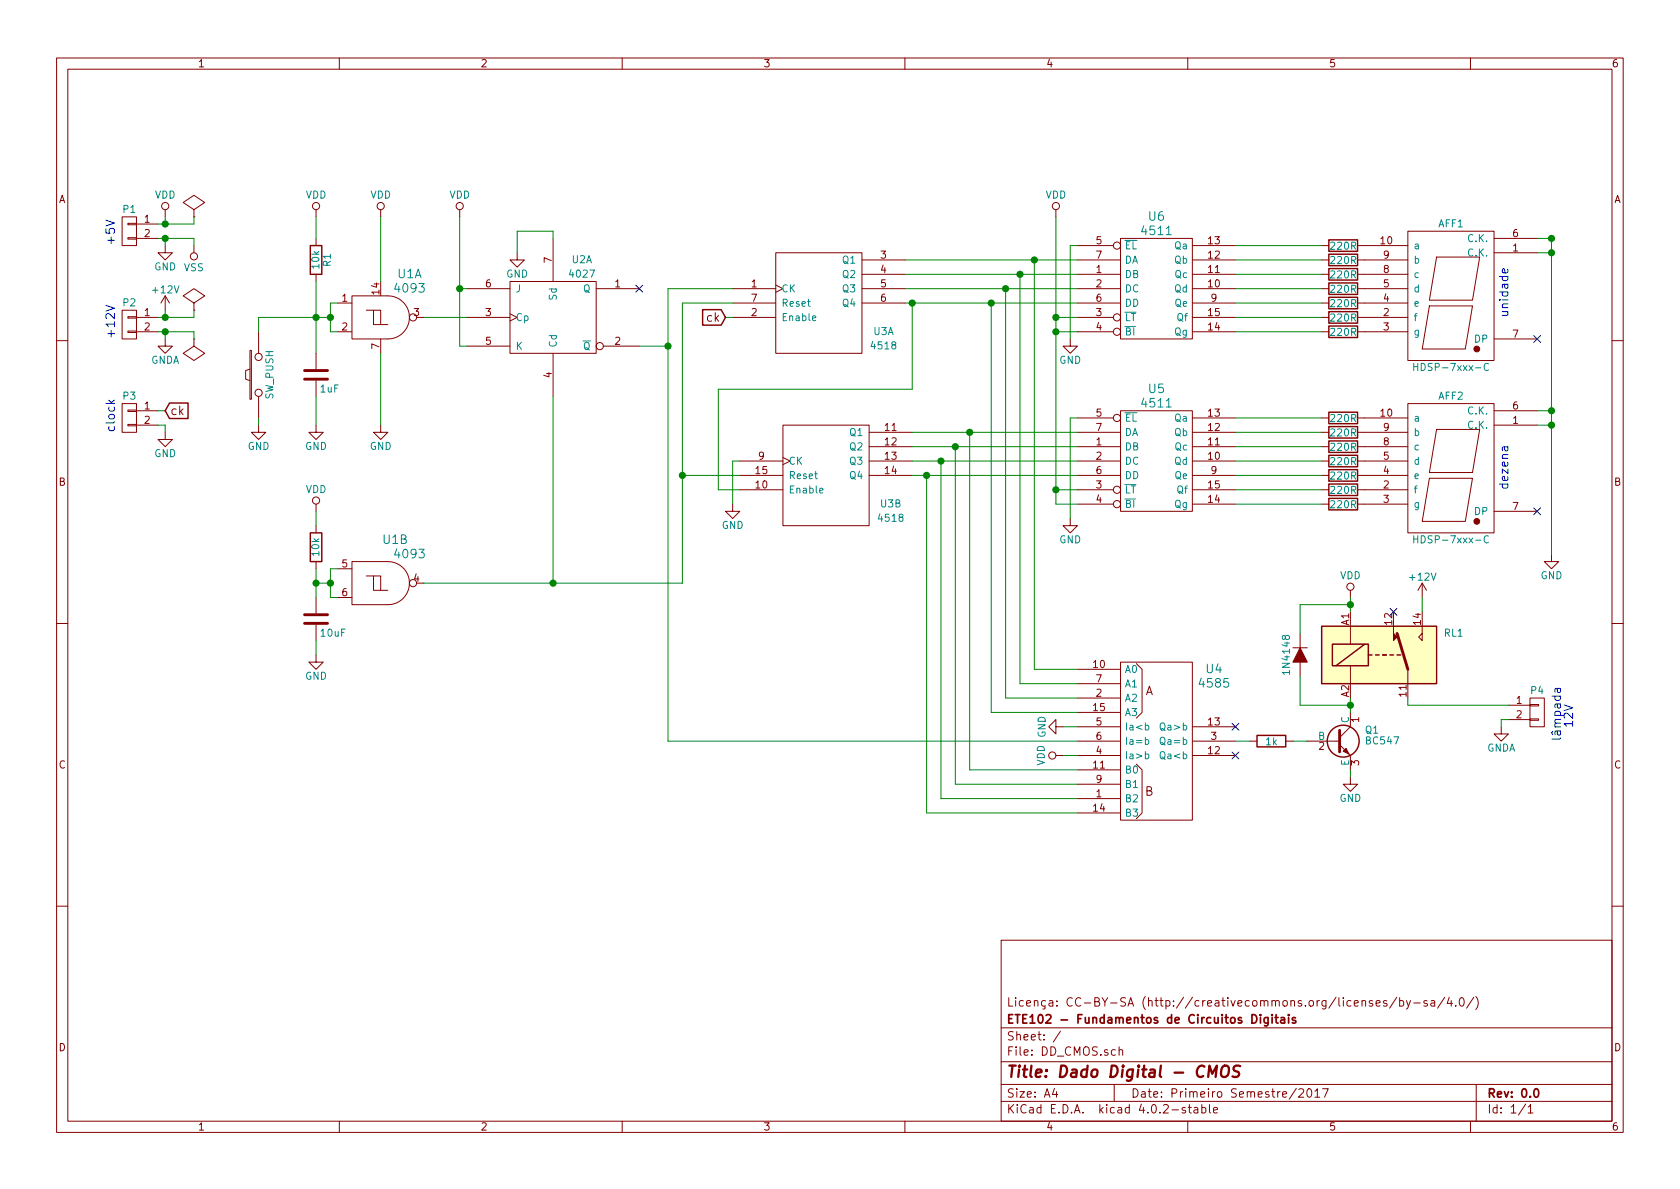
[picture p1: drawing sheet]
<svg xmlns="http://www.w3.org/2000/svg" width="297mm" height="210mm" viewBox="0 0 297 210" stroke-linecap="round" stroke-linejoin="round" font-family="sans-serif">
<g fill="none" stroke="#840000" stroke-width=".18">
<path d="M10 10.3h277v189.9h-277zM12 12.2h273v186.1h-273zM60 10.3v1.9M110 10.3v1.9M160 10.3v1.9M210 10.3v1.9M260 10.3v1.9M21.6 38.3h2.5v5.1h-2.5zM22.6 39.5h1.5v.2h-1.5zM24.1 39.6h3.8M29.2 37.1v1.2M34.3 38.3h.1"/>
<path d="M34.3 37.1l1.9-1.3-1.9-1.3-1.9 1.3 1.9 1.3v1.2M55.9 37.1v1.2M67.3 37.1v1.2M81.3 37.1v1.2M186.7 37.1v1.2M21.6 54.9h2.5v5h-2.5zM22.6 42h1.5v.3h-1.5zM22.6 58.5h1.5v.3h-1.5zM22.6 56h1.5v.3h-1.5zM24.1 56.1h3.8M24.1 58.7h3.8M24.1 42.2h3.8"/>
<path d="M29.2 43.4v1.3h1.3l-1.3 1.3-1.3-1.3h1.3M29.2 59.9v1.3h1.3l-1.3 1.3-1.3-1.3h1.3M29.2 52.3v2.6M29.2 52.3l-.8 1.3M29.2 52.3l.8 1.3M34.3 59.9h.1M34.3 59.9v1.3l1.9 1.3-1.9 1.2-1.9-1.2 1.9-1.3M34.3 54.9h.1M34.3 53.6l1.9-1.3-1.9-1.3-1.9 1.3 1.9 1.3v1.3M34.3 43.4v1.3M45.7 58.7v3.8M55.9 42.2v1.2"/>
<path d="M55.9 48.5v1.3M59.7 53.6h2.5M59.7 58.7h2.5M62.2 52.3h6.4a3.8 3.8 0 0 1 3.8 3.8 3.8 3.8 0 0 1-3.8 3.8h-6.4zM64.8 54.9h1.2M66 54.9h1.3v2.5h-1.3zM67.3 57.4h1.3M67.3 59.9v2.6M73.7 56.1h1.2M82.5 51h7.7M82.5 56.1h7.7M90.2 49.8h15.2v12.7h-15.2z"/>
<path d="M90.2 55.5l1.2 .6-1.2 .7M91.4 44.7v1.3h1.3l-1.3 1.2-1.2-1.2h1.2M97.8 42.2v7.6M105.4 51h7.6M129.5 51h7.7M129.5 56.1h7.7M129.5 53.6h7.7M137.2 44.7h15.2v17.8h-15.2zM137.2 50.4l1.2 .6-1.2 .7M152.4 51h7.6M152.4 46h7.6M152.4 48.5h7.6"/>
<path d="M152.4 53.6h7.6M189.2 59.9v1.3h1.3l-1.3 1.3-1.2-1.3h1.2M190.5 51h7.6M190.5 56.1h6.3M190.5 46h7.6M190.5 48.5h7.6M190.5 53.6h7.6M190.5 58.7h6.3M190.5 43.4h6.3M198.1 42.2h12.7v17.7h-12.7zM210.8 51h7.6M210.8 56.1h7.6"/>
<path d="M210.8 46h7.6M210.8 48.5h7.6M210.8 53.6h7.6M210.8 58.7h7.6M210.8 43.4h7.6M233.7 51h1.2M233.7 56.1h1.2M233.7 46h1.2M233.7 48.5h1.2M233.7 53.6h1.2M233.7 58.7h1.2M233.7 43.4h1.2"/>
<path d="M240 51h8.9M240 56.1h8.9M240 46h8.9M240 48.5h8.9M240 53.6h8.9M240 58.7h8.9M240 43.4h8.9M248.9 40.9h15.3v22.8h-15.3zM252.7 54.1h7.6l-1.2 7.6h-7.6zM254 45.5h7.6l-1.3 7.6h-7.6zM264.2 44.7h7.6M264.2 42.2h7.6"/>
<path d="M264.2 59.9h7.6M10 60.2h2M21.6 71.4h2.5v5h-2.5zM22.6 75.1h1.5v.2h-1.5zM22.6 72.5h1.5v.3h-1.5zM24.1 75.2h3.8M24.1 72.6h3.8M29.2 76.4v1.3h1.3l-1.3 1.3-1.3-1.3h1.3M44.2 62h.2v8.6h-.2zM44.2 65.3l-.8 .2v1.6l.8 .2M45.7 75.2v1.2h1.3l-1.3 1.3-1.3-1.3h1.3M45.7 70.1v3.8"/>
<path d="M55.9 75.2v1.2h1.2l-1.2 1.3-1.3-1.3h1.3M55.9 62.5v2.8M55.9 67.3v2.8M67.3 75.2v1.2h1.3l-1.3 1.3-1.3-1.3h1.3M82.5 61.2h7.7M97.8 62.5v7.6M106.7 61.2h6.3M138.4 75.2h15.3v17.8h-15.3zM153.7 76.4h7.6M153.7 79h7.6M190.5 76.4h7.6M190.5 79h7.6"/>
<path d="M190.5 73.9h6.3M198.1 72.6h12.7v17.8h-12.7zM210.8 76.4h7.6M210.8 79h7.6M210.8 73.9h7.6M233.7 76.4h1.2M233.7 79h1.2M233.7 73.9h1.2M240 76.4h8.9M240 79h8.9M240 73.9h8.9M248.9 71.4h15.3v22.8h-15.3z"/>
<path d="M254 75.9h7.6l-1.3 7.7h-7.6zM264.2 75.2h7.6M264.2 72.6h7.6M285 60.2h2M55.9 89.1v1.3M55.9 93v1.2M55.9 99.3v1.3M62.2 99.3h6.4a3.8 3.8 0 0 1 3.8 3.8 3.8 3.8 0 0 1-3.8 3.8h-6.4zM129.5 89.1v1.3h1.3l-1.3 1.3-1.2-1.3h1.2M130.8 81.5h7.6M130.8 86.6h7.6M130.8 84.1h7.6"/>
<path d="M138.4 80.9l1.3 .6-1.3 .7M153.7 81.5h7.6M153.7 84.1h7.6M189.2 91.7v1.3h1.3l-1.3 1.2-1.2-1.2h1.2M190.5 81.5h7.6M190.5 86.6h6.3M190.5 84.1h7.6M190.5 89.1h6.3M210.8 81.5h7.6M210.8 86.6h7.6M210.8 84.1h7.6M210.8 89.1h7.6"/>
<path d="M233.7 81.5h1.2M233.7 86.6h1.2M233.7 84.1h1.2M233.7 89.1h1.2M240 81.5h8.9M240 86.6h8.9M240 84.1h8.9M240 89.1h8.9M252.7 84.6h7.6l-1.2 7.6h-7.6zM264.2 90.4h7.6M274.3 98v1.3h1.3l-1.3 1.3-1.3-1.3h1.3M10 110.3h2"/>
<path d="M55.9 115.8v1.3h1.2l-1.2 1.3-1.3-1.3h1.3M55.9 105.7v2.8M55.9 110.5v2.8M59.7 100.6h2.5M59.7 105.7h2.5M64.8 101.8h1.2M66 101.8h1.3v2.6h-1.3zM67.3 104.4h1.3M73.7 103.1h1.2M190.5 118.4h7.6M198.1 117.1h12.7v27.9h-12.7zM200.9 117.3l1 1.1v7.6l-1 1"/>
<path d="M228.6 114.5h2.5M229.9 112v2.5M229.9 117.1v2.5M238.8 104.4v1.3M238.8 110.7v3.2M238.8 117.7v3.2M246.4 110.7v1.3M248.9 118.4v2.5M251.5 112v1.3l-.7-.7zM251.5 103.1l-.8 1.3M251.5 103.1v2.6M251.5 110.7v1.3"/>
<path d="M251.5 103.1l.7 1.3M285 110.3h2M186.7 128.5v-1.3l-1.3 1.3 1.3 1.3v-1.3h1.3M186.7 133.6h1.3M190.5 131.1h7.6M190.5 123.4h7.6M190.5 133.6h7.6M190.5 128.5h7.6M190.5 120.9h7.6M190.5 138.7h7.6M190.5 136.1h7.6M190.5 126h7.6"/>
<path d="M200.9 135.1l1 1v7.7l-1 1M210.8 131.1h7.6M210.8 133.6h7.6M210.8 128.5h7.6M221 131.1h1.2M227.3 131.1h1.3M231.1 131.1h5.8M236.9 131.7l1.9 1.9v2.5M238.8 137.4v1.3h1.2l-1.2 1.2-1.3-1.2h1.3M238.8 126v2.5l-1.9 1.9M265.4 128.5v1.3h1.3l-1.3 1.3-1.2-1.3h1.2M266.7 124.7h3.8"/>
<path d="M266.7 127.2h3.8M270.5 127.1h1.5v.3h-1.5zM270.5 124.6h1.5v.2h-1.5zM270.5 123.4h2.5v5.1h-2.5zM190.5 141.2h7.6M190.5 143.8h7.6M10 160.2h2M177 166.3h108v32h-108zM242.7 177a.37 .37 0 0 0-.6 .1l.1 .3 .5 .1v.1l-.2 .3-.4-.1M243.3 177.4l.7-.1v-.3l-.5-.1-.2 .2 .1 .7h.6M245.2 177a.37 .37 0 0 0-.6 .1l.1 .3 .5 .1 .1 .1-.3 .3-.4-.1M247 176.3l-1.3 2"/>
<path d="M247.5 177l.4-.1 .3 .3-.1 .6h-.6M247.5 176.4v1.5M248.7 176.9l.3 1M249.4 176.9l-.5 1.4-.2 .1M250 177.4h1.1M252.3 177a.37 .37 0 0 0-.6 .1l.1 .3 .5 .1 .1 .1-.2 .3-.5-.1M253 177h.6l.1 .9M253.7 177.3l-.5 .1-.2 .2 .2 .3 .5-.1M255.4 176.3l-1.2 2M256.2 176.3l-.3 1.1h.9M256.6 176.9v1M257.4 177.8v.1"/>
<path d="M258.2 176.5l.2-.1a.81 .81 0 0 1 .6 .6 .81 .81 0 0 1-.3 .8l-.2 .1a.8 .8 0 0 1-.6-.6 .8 .8 0 0 1 .3-.8zM260.6 176.3l-1.3 2M260.9 176.2a1.71 1.71 0 0 1 0 2.3M285 160.2h2M60 198.3v1.9M110 198.3v1.9M160 198.3v1.9M177 194.8h108M177 191.8h108M177 187.8h108M177 181.8h108M186.4 192.5l-.3 1h.9"/>
<path d="M186.8 193v1M187.5 182.3l-1.3 2M197 191.8v3M197.9 185.7l.2-.1 .4 .1v.9M197.9 185.1v1.5M209.6 195.9a.37 .37 0 0 0-.6 .1l.1 .3 .5 .1 .1 .1-.3 .3-.4-.1M210 198.3v1.9M210.1 195.8h.5M210.3 195.3v1.3l.3 .2M211.2 195.9h.5l.1 .9M211.8 196.2l-.5 .1-.2 .2 .2 .3 .5-.1M212.5 195.9l.4-.1 .3 .3-.1 .6h-.6"/>
<path d="M212.5 195.3v1.5M213.8 195.3v1.3l.2 .2M214.6 196.3l.7-.1-.1-.3-.4-.1-.2 .2v.7h.6M229.2 192.5l-1.3 1.9M229.6 192.7l.3-.2h.3l.3 .5-.9 1h.9M231.2 192.7l.2-.2a.81 .81 0 0 1 .6 .6 .81 .81 0 0 1-.3 .8l-.1 .1a.79 .79 0 0 1-.4-1.3zM232.5 193l.4-.5v1.5M232.5 194h.8M233.8 192.5h1l-.6 1.5M260 198.3v1.9M261 191.8v6.5M269.7 195.2l-1.2 2"/>
<path d="M270.2 195.8l.4-.5v1.5M270.2 196.8h.8"/>
<circle cx="29.2" cy="36.4" r=".63"/>
<circle cx="55.9" cy="36.4" r=".63"/>
<circle cx="67.3" cy="36.4" r=".63"/>
<circle cx="81.3" cy="36.4" r=".63"/>
<circle cx="186.7" cy="36.4" r=".63"/>
<circle cx="34.3" cy="45.3" r=".63"/>
<circle cx="73" cy="56.1" r=".63"/>
<circle cx="197.5" cy="43.4" r=".63"/>
<circle cx="197.5" cy="58.7" r=".63"/>
<circle cx="197.5" cy="56.1" r=".63"/>
<circle cx="45.7" cy="63.1" r=".63"/>
<circle cx="45.7" cy="69.5" r=".63"/>
<circle cx="106" cy="61.2" r=".63"/>
<circle cx="197.5" cy="73.9" r=".63"/>
<circle cx="55.9" cy="88.5" r=".63"/>
<circle cx="197.5" cy="89.1" r=".63"/>
<circle cx="197.5" cy="86.6" r=".63"/>
<circle cx="73" cy="103.1" r=".63"/>
<circle cx="238.8" cy="103.8" r=".63"/>
<circle cx="186.1" cy="133.6" r=".63"/>
</g>
<g fill="none" stroke="#840000" stroke-width=".3">
<path d="M222.9 179.4v.2M222.9 179.9v1M224.2 179.9v1.4l-.3 .1h-.3M224.9 179.4v.2M224.9 179.9v1M225.4 179.9h.6M225.6 179.4v1.3l.4 .2M227.8 179.4v.2M227.8 179.9v1M224.2 180l-.4-.1-.3 .3 .1 .6 .2 .1 .4-.1M226.5 180h.6v.9M227.1 180.3l-.5 .1-.2 .2 .2 .3 .5-.1"/>
<path d="M229.1 180a.37 .37 0 0 0-.6 .1v.3l.6 .1v.1l-.2 .3-.4-.1M271.3 192.7l.3-.2a.81 .81 0 0 1 .5 .6 .81 .81 0 0 1-.2 .8l-.2 .1a.79 .79 0 0 1-.4-1.3z"/>
</g>
<path d="M213.6 190.4l.2-2 .5 1.5 .9-1.5-.3 2M216.1 188.7a.66 .66 0 0 1 1.1 0 1.43 1.43 0 0 1-.5 1.7l-.6-.1a1.49 1.49 0 0 1 0-1.6zM219.3 188.5l-.3-.1-.7 .1a.47 .47 0 0 0-.2 .5 .47 .47 0 0 0 .3 .4l.4 .1a.48 .48 0 0 1 .3 .5 .48 .48 0 0 1-.4 .4l-.8-.1" fill="none" stroke="#840000" stroke-width=".41"/>
<g fill="none" stroke="#840000" stroke-width=".25">
<path d="M54.9 43.4h2v5.1h-2zM124.2 54.8h3.3l.8 1.3-.8 1.4h-3.3zM234.9 57.7h5.1v2h-5.1zM234.9 55.1h5.1v2h-5.1zM234.9 52.6h5.1v2h-5.1zM234.9 50h5.1v2.1h-5.1zM234.9 47.5h5.1v2h-5.1zM234.9 45h5.1v2h-5.1zM234.9 42.4h5.1v2h-5.1zM30 71.3h3.2v2.7h-3.2l-.8-1.4zM234.9 78h5.1v2h-5.1zM234.9 75.4h5.1v2.1h-5.1z"/>
<path d="M234.9 72.9h5.1v2h-5.1zM54.9 94.2h2v5.1h-2zM234.9 88.1h5.1v2.1h-5.1zM234.9 85.6h5.1v2h-5.1zM234.9 83.1h5.1v2h-5.1zM234.9 80.5h5.1v2h-5.1zM233.7 110.7h20.3v10.2h-20.3zM235.6 113.9h6.3v3.8h-6.3zM241.3 113.9l-5.1 3.8M241.9 115.8h.7M243.2 115.8h.6M244.5 115.8h.6"/>
<path d="M245.7 115.8h.7M247 115.8h.6M222.2 130h5.1v2.1h-5.1z"/>
<circle cx="237.5" cy="131.1" r="2.82"/>
</g>
<path d="M53.8 67.1h4.1M53.8 65.5h4.1M53.8 110.2h4.1M53.8 108.7h4.1M247 112l1.9 6.4M236.9 129.2v3.8" fill="none" stroke="#840000" stroke-width=".51"/>
<path d="M143.7 56.3l.5-.1v-.3l-.4-.1-.1 .2v.6h.5M250 64.3v1.2M250 64.8h.7M263.2 64.4a.5 .5 0 0 0-.7 0 .5 .5 0 0 0-.1 .6l.1 .3a.41 .41 0 0 0 .7 .1M144.9 86.8l.6-.2v-.2l-.4-.1-.2 .2 .1 .6h.5M250 94.7v1.3M250 95.3h.7M263.2 94.8a.5 .5 0 0 0-.7 0 .5 .5 0 0 0-.1 .6l.1 .4a.41 .41 0 0 0 .7 .1M202.5 133.4l.4-.1 .2 .3-.1 .5h-.5M202.5 128.3l.4-.1 .2 .3-.1 .5h-.5M202.5 130.9l.4-.1 .2 .2-.1 .6h-.5" fill="none" stroke="#008484" stroke-width=".18"/>
<g fill="#840000" stroke="#840000" stroke-width=".18">
<path d="M237.5 132.8l.5-.5 .5 1z"/>
<path d="M229.9 114.5l1.2 2.6h-2.5z"/>
<path d="M246.4 112l.6 .6-.6 .7z"/>
<circle cx="261.1" cy="61.7" r=".51"/>
<circle cx="261.1" cy="92.2" r=".51"/>
</g>
<g fill="none" stroke="#008400" stroke-width=".18">
<path d="M29.2 38.3v1.3M34.3 38.3v1.3h-6.4M55.9 38.3v3.9M67.3 38.3v11.5M81.3 38.3v22.9h1.2M186.7 38.3v50.8h3.8M27.9 58.7h6.4v1.2M27.9 42.2h6.4v1.2M29.2 42.2v1.2M29.2 54.9v1.2M29.2 58.7v1.2M34.3 54.9v1.2h-6.4"/>
<path d="M55.9 49.8v12.7M58.4 56.1h-12.7v2.6M59.7 53.6h-1.3v5.1h1.3M74.9 56.1h7.6M81.3 51h1.2M97.8 42.2v-1.3h-6.4v3.8M128.3 56.1h1.2M129.5 51h-11.4v80.1h72.4M129.5 53.6h-8.9v49.5h-45.7M160 51h30.5M160 46h30.5M160 48.5h30.5"/>
<path d="M160 53.6h30.5M161.3 53.6v15.2h-34.3v17.8h3.8M175.3 53.6v72.4h15.2M177.8 51v72.4h12.7M180.3 48.5v72.4h10.2M182.9 46v72.4h7.6M186.7 56.1h3.8M186.7 58.7h3.8M190.5 43.4h-1.3v16.5M218.4 51h15.3M218.4 46h15.3M218.4 48.5h15.3"/>
<path d="M218.4 53.6h15.3M218.4 43.4h15.3M218.4 56.1h15.3M218.4 58.7h15.3M271.8 42.2h2.5v55.8M271.8 44.7h2.5M27.9 75.2h1.3v1.2M27.9 72.6h1.3M45.7 73.9v1.3M55.9 70.1v5.1M67.3 62.5v12.7M97.8 70.1v33"/>
<path d="M113 61.2h5.1M161.3 76.4h29.2M161.3 79h29.2M168.9 79v59.7h21.6M171.4 76.4v59.7h19.1M190.5 73.9h-1.3v17.8M218.4 76.4h15.3M218.4 79h15.3M218.4 73.9h15.3M271.8 75.2h2.5M271.8 72.6h2.5M55.9 90.4v2.6"/>
<path d="M120.6 84.1h10.2M130.8 81.5h-1.3v7.6M161.3 81.5h29.2M161.3 84.1h29.2M163.8 84.1v59.7h26.7M166.4 81.5v59.7h24.1M186.7 86.6h3.8M218.4 81.5h15.3M218.4 84.1h15.3M218.4 89.1h15.3M218.4 86.6h15.3M55.9 100.6v5.1"/>
<path d="M55.9 113.3v2.5M55.9 103.1h2.5M59.7 100.6h-1.3v5.1h1.3M229.9 119.6v5.1h8.9M238.8 105.7v2.5M238.8 106.9h-8.9v5.1M251.5 105.7v2.5M188 128.5h2.5M188 133.6h2.5M218.4 131.1h2.6M228.6 131.1h2.5M238.8 123.4v2.6"/>
<path d="M238.8 136.1v1.3M248.9 123.4v1.3h17.8M266.7 127.2h-1.3v1.3"/>
</g>
<g fill="#008400" stroke="#008400" stroke-width=".25">
<circle cx="81.3" cy="51" r=".51"/>
<circle cx="182.9" cy="46" r=".51"/>
<circle cx="180.3" cy="48.5" r=".51"/>
<circle cx="177.8" cy="51" r=".51"/>
<circle cx="175.3" cy="53.6" r=".51"/>
<circle cx="171.5" cy="76.4" r=".51"/>
<circle cx="168.9" cy="79" r=".51"/>
<circle cx="166.4" cy="81.5" r=".51"/>
<circle cx="163.8" cy="84.1" r=".51"/>
<circle cx="274.3" cy="75.2" r=".51"/>
<circle cx="274.3" cy="72.6" r=".51"/>
<circle cx="274.3" cy="44.7" r=".51"/>
<circle cx="161.3" cy="53.6" r=".51"/>
<circle cx="186.7" cy="86.6" r=".51"/>
<circle cx="274.3" cy="42.2" r=".51"/>
<circle cx="238.8" cy="124.7" r=".51"/>
<circle cx="120.7" cy="84.1" r=".51"/>
<circle cx="97.8" cy="103.1" r=".51"/>
<circle cx="186.7" cy="56.1" r=".51"/>
<circle cx="186.7" cy="58.7" r=".51"/>
<circle cx="55.9" cy="56.1" r=".51"/>
<circle cx="29.2" cy="42.2" r=".51"/>
<circle cx="238.8" cy="106.9" r=".51"/>
<circle cx="55.9" cy="103.1" r=".51"/>
<circle cx="58.4" cy="103.1" r=".51"/>
<circle cx="58.4" cy="56.1" r=".51"/>
<circle cx="118.1" cy="61.2" r=".51"/>
<circle cx="29.2" cy="58.7" r=".51"/>
<circle cx="29.2" cy="56.1" r=".51"/>
<circle cx="29.2" cy="39.6" r=".51"/>
</g>
<path d="M112.4 50.4l1.2 1.3M113.6 50.4l-1.2 1.3M271.2 59.3l1.2 1.2M272.4 59.3l-1.2 1.2M271.2 89.8l1.2 1.2M272.4 89.8l-1.2 1.2M245.8 107.6l1.2 1.2M247 107.6l-1.2 1.2M217.8 127.9l1.2 1.2M217.8 133l1.2 1.2M219 127.9l-1.2 1.2M219 133l-1.2 1.2" fill="none" stroke="#000084" stroke-width=".18"/>
<path d="M233.7 110.7h20.3v10.2h-20.3z" fill="#ffffc2" stroke="#ffffc2" stroke-width=".18"/>
<path d="M18.7 54l1.5 .5-1.5 .5M19.2 70.8l.6 .5M20.2 70.8l-.5 .4M275.3 121.7v.5a.3 .3 0 0 0 .3 .3 .3 .3 0 0 0 .3-.3l-.1-.5M275.9 121.7l-.9 .1v.6M276.5 124.7l1.6 .5-1.6 .5" fill="none" stroke="#0000c2" stroke-width=".18"/>
<text font-size="2.8" fill="#840000" x="178" y="190.5">Title: Dado Digital - CMOS</text>
<g font-size="2.1" fill="#008484">
<text x="202.1" y="41.6">4511</text>
<text x="203.1" y="39">U6</text>
<text x="70" y="51.7">4093</text>
<text x="70.3" y="49.2">U1A</text>
<text x="203.1" y="69.5">U5</text>
<text x="202.1" y="72.1">4511</text>
<text x="67.7" y="96.2">U1B</text>
<text x="70" y="98.7">4093</text>
<text x="213.3" y="119">U4</text>
<text x="212.3" y="121.6">4585</text>
</g>
<g font-size="2.1" fill="#0000c2">
<text x="20.3" y="43.4" transform="rotate(-90 20.3 43.4)">+5V</text>
<text x="20.3" y="59.9" transform="rotate(-90 20.3 59.9)">+12V</text>
<text x="266.7" y="55.4" transform="rotate(-90 266.7 55.4)">unidade</text>
<text x="20.3" y="76.4" transform="rotate(-90 20.3 76.4)">clock</text>
<text x="266.7" y="86.6" transform="rotate(-90 266.7 86.6)">dezena</text>
<text x="276" y="131.1" transform="rotate(-90 276 131.1)">lâmpada</text>
<text x="278.1" y="129.9" transform="rotate(-90 278.1 129.9)">12V</text>
</g>
<g font-size="2.1" fill="#840000">
<text x="125" y="56.9">ck</text>
<text x="30.1" y="73.4">ck</text>
<text x="202.4" y="122.9">A</text>
<text x="202.4" y="140.7">B</text>
<text x="178" y="178">Licença: CC-BY-SA (http://creativecommons.org/licenses/by-sa/4.0/)</text>
<text x="178" y="184">Sheet: /</text>
<text x="178" y="181">ETE102 - Fundamentos de Circuitos Digitais</text>
<text x="178" y="186.7">File: DD_CMOS.sch</text>
<text x="178" y="196.9">KiCad E.D.A. kicad 4.0.2-stable</text>
<text x="178" y="194.1">Size: A4</text>
<text x="200" y="194.1">Date: Primeiro Semestre/2017</text>
<text x="263" y="194.1">Rev: 0.0</text>
<text x="263" y="196.9">Id: 1/1</text>
</g>
<g font-size="1.8" fill="#840000">
<text x="35" y="11.9">1</text>
<text x="85" y="11.9">2</text>
<text x="135" y="11.9">3</text>
<text x="185" y="11.9">4</text>
<text x="235" y="11.9">5</text>
<text x="285" y="11.9">6</text>
<text x="10.4" y="35.9">A</text>
<text x="285.4" y="35.9">A</text>
<text x="25.6" y="39.4">1</text>
<text x="25.6" y="41.9">2</text>
<text x="267.5" y="41.9">6</text>
<text x="97.5" y="46.5" transform="rotate(-90 97.5 46.5)">7</text>
<text x="155.7" y="45.7">3</text>
<text x="193.8" y="43.2">5</text>
<text x="193.8" y="45.7">7</text>
<text x="213.7" y="45.7">12</text>
<text x="213.7" y="43.2">13</text>
<text x="244.1" y="43.2">10</text>
<text x="244.6" y="45.7">9</text>
<text x="267.5" y="44.4">1</text>
<text x="60.5" y="53.3">1</text>
<text x="67.1" y="52" transform="rotate(-90 67.1 52)">14</text>
<text x="85.9" y="50.8">6</text>
<text x="108.7" y="50.8">1</text>
<text x="132.9" y="50.8">1</text>
<text x="132.9" y="53.3">7</text>
<text x="155.7" y="48.3">4</text>
<text x="155.7" y="50.8">5</text>
<text x="155.7" y="53.3">6</text>
<text x="193.8" y="48.3">1</text>
<text x="193.8" y="50.8">2</text>
<text x="193.8" y="53.3">6</text>
<text x="213.7" y="50.8">10</text>
<text x="213.7" y="48.3">11</text>
<text x="214.1" y="53.3">9</text>
<text x="244.6" y="53.3">4</text>
<text x="244.6" y="50.8">5</text>
<text x="244.6" y="48.3">8</text>
<text x="25.6" y="55.9">1</text>
<text x="25.6" y="58.4">2</text>
<text x="60.5" y="58.4">2</text>
<text x="73.2" y="55.9">3</text>
<text x="85.9" y="55.9">3</text>
<text x="132.9" y="55.9">2</text>
<text x="193.8" y="55.9">3</text>
<text x="193.8" y="58.4">4</text>
<text x="213.7" y="58.4">14</text>
<text x="213.7" y="55.9">15</text>
<text x="244.6" y="55.9">2</text>
<text x="244.6" y="58.4">3</text>
<text x="267.5" y="59.7">7</text>
<text x="67.1" y="61.7" transform="rotate(-90 67.1 61.7)">7</text>
<text x="85.9" y="61">5</text>
<text x="108.7" y="61">2</text>
<text x="97.5" y="66.8" transform="rotate(-90 97.5 66.8)">4</text>
<text x="25.6" y="72.4">1</text>
<text x="25.6" y="74.9">2</text>
<text x="156.5" y="76.2">11</text>
<text x="193.8" y="73.7">5</text>
<text x="193.8" y="76.2">7</text>
<text x="213.7" y="76.2">12</text>
<text x="213.7" y="73.7">13</text>
<text x="244.1" y="73.7">10</text>
<text x="244.6" y="76.2">9</text>
<text x="267.5" y="74.9">1</text>
<text x="267.5" y="72.4">6</text>
<text x="133.7" y="83.8">15</text>
<text x="134.1" y="81.3">9</text>
<text x="156.5" y="78.7">12</text>
<text x="156.5" y="81.3">13</text>
<text x="156.5" y="83.8">14</text>
<text x="193.8" y="78.7">1</text>
<text x="193.8" y="81.3">2</text>
<text x="193.8" y="83.8">6</text>
<text x="213.7" y="81.3">10</text>
<text x="213.7" y="78.7">11</text>
<text x="214.1" y="83.8">9</text>
<text x="244.6" y="83.8">4</text>
<text x="244.6" y="81.3">5</text>
<text x="244.6" y="78.7">8</text>
<text x="10.4" y="85.9">B</text>
<text x="133.7" y="86.4">10</text>
<text x="193.8" y="86.4">3</text>
<text x="193.8" y="88.9">4</text>
<text x="213.7" y="88.9">14</text>
<text x="213.7" y="86.4">15</text>
<text x="244.6" y="86.4">2</text>
<text x="244.6" y="88.9">3</text>
<text x="285.4" y="85.9">B</text>
<text x="267.5" y="90.2">7</text>
<text x="60.5" y="100.3">5</text>
<text x="60.5" y="105.4">6</text>
<text x="73.2" y="102.9">4</text>
<text x="238.5" y="110.6" transform="rotate(-90 238.5 110.6)">A1</text>
<text x="246.1" y="110.4" transform="rotate(-90 246.1 110.4)">12</text>
<text x="251.2" y="110.4" transform="rotate(-90 251.2 110.4)">14</text>
<text x="193.3" y="118.1">10</text>
<text x="193.3" y="125.7">15</text>
<text x="193.8" y="123.2">2</text>
<text x="193.8" y="120.6">7</text>
<text x="238.5" y="123.3" transform="rotate(-90 238.5 123.3)">A2</text>
<text x="248.7" y="123.1" transform="rotate(-90 248.7 123.1)">11</text>
<text x="268.1" y="124.5">1</text>
<text x="193.8" y="128.3">5</text>
<text x="193.8" y="130.8">6</text>
<text x="213.7" y="128.3">13</text>
<text x="214.1" y="130.8">3</text>
<text x="240.3" y="127.7" transform="rotate(-90 240.3 127.7)">1</text>
<text x="268.1" y="127">2</text>
<text x="10.4" y="135.9">C</text>
<text x="193.3" y="135.9">11</text>
<text x="193.8" y="133.3">4</text>
<text x="213.7" y="133.3">12</text>
<text x="233.2" y="132.6">2</text>
<text x="240.3" y="135.4" transform="rotate(-90 240.3 135.4)">3</text>
<text x="285.4" y="135.9">C</text>
<text x="193.3" y="143.5">14</text>
<text x="193.8" y="141">1</text>
<text x="193.8" y="138.4">9</text>
<text x="10.4" y="185.9">D</text>
<text x="285.4" y="185.9">D</text>
<text x="35" y="199.9">1</text>
<text x="85" y="199.9">2</text>
<text x="135" y="199.9">3</text>
<text x="185" y="199.9">4</text>
<text x="235" y="199.9">5</text>
<text x="285" y="199.9">6</text>
</g>
<g font-size="1.8" fill="#008484">
<text x="27.4" y="35.1">VDD</text>
<text x="54" y="35.1">VDD</text>
<text x="65.5" y="35.1">VDD</text>
<text x="79.4" y="35.1">VDD</text>
<text x="184.8" y="35.1">VDD</text>
<text x="21.8" y="37.6">P1</text>
<text x="254.3" y="40.2">AFF1</text>
<text x="27.3" y="47.8">GND</text>
<text x="32.5" y="47.9">VSS</text>
<text x="56.4" y="47.4" transform="rotate(-90 56.4 47.4)">10k</text>
<text x="58.5" y="47.1" transform="rotate(-90 58.5 47.1)">R1</text>
<text x="101.1" y="46.5">U2A</text>
<text x="149" y="46.6">Q1</text>
<text x="198.9" y="44.1">EL</text>
<text x="198.9" y="46.6">DA</text>
<text x="207.6" y="46.6">Qb</text>
<text x="207.7" y="44.1">Qa</text>
<text x="235.4" y="46.7">220R</text>
<text x="235.4" y="44.1">220R</text>
<text x="249.9" y="46.6">b</text>
<text x="249.9" y="44.1">a</text>
<text x="259.6" y="45.3">C.K.</text>
<text x="259.6" y="42.8">C.K.</text>
<text x="27.1" y="51.9">+12V</text>
<text x="89.5" y="49.1">GND</text>
<text x="91.2" y="51.7">J</text>
<text x="98.4" y="53.1" transform="rotate(-90 98.4 53.1)">Sd</text>
<text x="100.9" y="49.1">4027</text>
<text x="103" y="51.7">Q</text>
<text x="138.2" y="51.7">CK</text>
<text x="149" y="49.1">Q2</text>
<text x="149" y="51.7">Q3</text>
<text x="198.9" y="49.1">DB</text>
<text x="198.9" y="51.7">DC</text>
<text x="207.6" y="51.7">Qd</text>
<text x="207.7" y="49.1">Qc</text>
<text x="235.4" y="51.8">220R</text>
<text x="235.4" y="49.2">220R</text>
<text x="249.9" y="51.7">d</text>
<text x="249.9" y="49.1">c</text>
<text x="21.8" y="54.1">P2</text>
<text x="91.2" y="56.8">Cp</text>
<text x="138.2" y="56.8">Enable</text>
<text x="138.2" y="54.2">Reset</text>
<text x="149" y="54.2">Q4</text>
<text x="154.5" y="59.2">U3A</text>
<text x="198.9" y="56.8">LT</text>
<text x="198.9" y="59.3">BI</text>
<text x="198.9" y="54.2">DD</text>
<text x="207.6" y="59.3">Qg</text>
<text x="207.7" y="54.2">Qe</text>
<text x="208.1" y="56.8">Qf</text>
<text x="235.4" y="59.4">220R</text>
<text x="235.4" y="56.8">220R</text>
<text x="235.4" y="54.3">220R</text>
<text x="249.9" y="56.8">f</text>
<text x="249.9" y="59.3">g</text>
<text x="249.9" y="54.2">e</text>
<text x="26.6" y="64.3">GNDA</text>
<text x="91.2" y="61.8">K</text>
<text x="98.4" y="61.5" transform="rotate(-90 98.4 61.5)">Cd</text>
<text x="103" y="61.8">Q</text>
<text x="154.3" y="61.8">4518</text>
<text x="187.3" y="64.3">GND</text>
<text x="250.9" y="65.6">HDSP-7xxx-C</text>
<text x="260.7" y="60.6">DP</text>
<text x="21.8" y="70.7">P3</text>
<text x="48.3" y="70.6" transform="rotate(-90 48.3 70.6)">SW_PUSH</text>
<text x="56.7" y="69.4">1uF</text>
<text x="254.3" y="70.7">AFF2</text>
<text x="150.3" y="77.1">Q1</text>
<text x="198.9" y="74.5">EL</text>
<text x="198.9" y="77.1">DA</text>
<text x="207.6" y="77.1">Qb</text>
<text x="207.7" y="74.5">Qa</text>
<text x="235.4" y="77.2">220R</text>
<text x="235.4" y="74.6">220R</text>
<text x="249.9" y="77.1">b</text>
<text x="249.9" y="74.5">a</text>
<text x="259.6" y="75.8">C.K.</text>
<text x="259.6" y="73.3">C.K.</text>
<text x="27.3" y="80.8">GND</text>
<text x="43.8" y="79.5">GND</text>
<text x="53.9" y="79.5">GND</text>
<text x="65.4" y="79.5">GND</text>
<text x="139.4" y="82.2">CK</text>
<text x="150.3" y="79.6">Q2</text>
<text x="150.3" y="82.2">Q3</text>
<text x="198.9" y="79.6">DB</text>
<text x="198.9" y="82.2">DC</text>
<text x="207.6" y="82.2">Qd</text>
<text x="207.7" y="79.6">Qc</text>
<text x="235.4" y="82.2">220R</text>
<text x="235.4" y="79.7">220R</text>
<text x="249.9" y="82.2">d</text>
<text x="249.9" y="79.6">c</text>
<text x="54" y="87.2">VDD</text>
<text x="139.4" y="87.2">Enable</text>
<text x="139.4" y="84.7">Reset</text>
<text x="150.3" y="84.7">Q4</text>
<text x="155.7" y="89.7">U3B</text>
<text x="198.9" y="87.2">LT</text>
<text x="198.9" y="89.8">BI</text>
<text x="198.9" y="84.7">DD</text>
<text x="207.6" y="89.8">Qg</text>
<text x="207.7" y="84.7">Qe</text>
<text x="208.1" y="87.2">Qf</text>
<text x="235.4" y="89.9">220R</text>
<text x="235.4" y="87.3">220R</text>
<text x="235.4" y="84.8">220R</text>
<text x="249.9" y="87.2">f</text>
<text x="249.9" y="89.8">g</text>
<text x="249.9" y="84.7">e</text>
<text x="127.6" y="93.5">GND</text>
<text x="155.5" y="92.2">4518</text>
<text x="260.7" y="91.1">DP</text>
<text x="56.4" y="98.2" transform="rotate(-90 56.4 98.2)">10k</text>
<text x="187.3" y="96.1">GND</text>
<text x="250.9" y="96.1">HDSP-7xxx-C</text>
<text x="236.9" y="102.4">VDD</text>
<text x="249.4" y="102.7">+12V</text>
<text x="272.4" y="102.4">GND</text>
<text x="56.8" y="112.6">10uF</text>
<text x="255.3" y="112.6">RL1</text>
<text x="198.9" y="119">A0</text>
<text x="228" y="118.9" transform="rotate(-90 228 118.9)">1N4148</text>
<text x="53.9" y="120.2">GND</text>
<text x="198.9" y="124.1">A2</text>
<text x="198.9" y="121.5">A1</text>
<text x="270.7" y="122.7">P4</text>
<text x="184.9" y="130.5" transform="rotate(-90 184.9 130.5)">GND</text>
<text x="198.9" y="129.2">Ia&lt;b</text>
<text x="198.9" y="131.7">Ia=b</text>
<text x="198.9" y="126.6">A3</text>
<text x="205.6" y="131.7">Qa=b</text>
<text x="205.6" y="129.2">Qa&gt;b</text>
<text x="223.8" y="131.8">1k</text>
<text x="233" y="130.8">B</text>
<text x="238.5" y="127.9" transform="rotate(-90 238.5 127.9)">C</text>
<text x="241.4" y="129.7">Q1</text>
<text x="241.7" y="131.6">BC547</text>
<text x="184.7" y="135.4" transform="rotate(-90 184.7 135.4)">VDD</text>
<text x="198.9" y="134.2">Ia&gt;b</text>
<text x="198.9" y="136.8">B0</text>
<text x="205.6" y="134.2">Qa&lt;b</text>
<text x="238.5" y="135.5" transform="rotate(-90 238.5 135.5)">E</text>
<text x="262.8" y="132.9">GNDA</text>
<text x="198.9" y="141.9">B2</text>
<text x="198.9" y="139.3">B1</text>
<text x="236.8" y="141.8">GND</text>
<text x="198.9" y="144.4">B3</text>
</g>
</svg>
